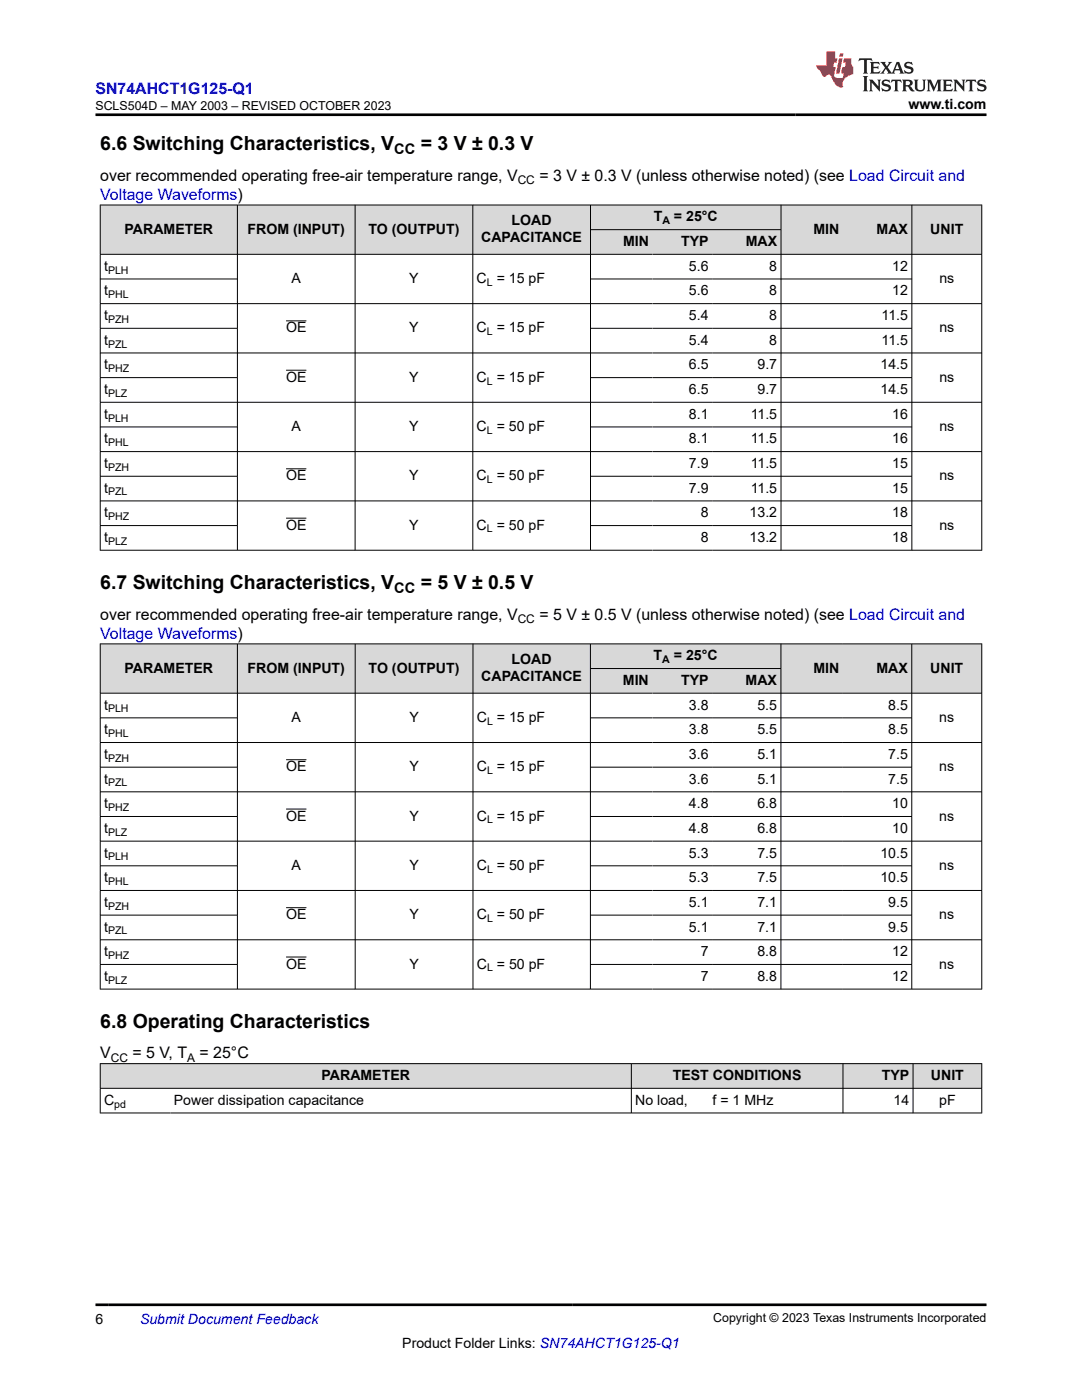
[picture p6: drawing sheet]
<svg xmlns="http://www.w3.org/2000/svg" width="216mm" height="279mm" viewBox="0 0 216 279" stroke-linecap="round" stroke-linejoin="round" font-family="sans-serif">
<g fill="#d8d8d8">
<path d="M20 40.9h175.9v4.9h-175.9z" fill-rule="evenodd"/>
<path d="M20.1 41h27.2v9.7h-27.2z" fill-rule="evenodd"/>
<path d="M47.4 41h23.4v9.7h-23.4z" fill-rule="evenodd"/>
<path d="M70.9 41h23.4v9.7h-23.4z" fill-rule="evenodd"/>
<path d="M94.4 41h23.4v9.7h-23.4z" fill-rule="evenodd"/>
<path d="M117.9 41h37.9v4.8h-37.9z" fill-rule="evenodd"/>
<path d="M155.9 41h12.3v9.7h-12.3z" fill-rule="evenodd"/>
<path d="M168.2 41h13.7v9.7h-13.7z" fill-rule="evenodd"/>
<path d="M182 41h13.8v9.7h-13.8z" fill-rule="evenodd"/>
<path d="M117.9 45.9h12.3v4.8h-12.3z" fill-rule="evenodd"/>
<path d="M130.2 45.9h11.9v4.8h-11.9z" fill-rule="evenodd"/>
<path d="M142.1 45.9h13.7v4.8h-13.7z" fill-rule="evenodd"/>
</g>
<g fill="none" stroke="#000" stroke-width=".2">
<path d="M19.9 40.9h176.1M19.9 50.8h176.1M19.9 55.7h27.5M20 40.9v69M47.4 40.9v69M70.9 40.9v69M94.3 40.9v69M117.8 40.9v69M117.8 45.8h38.1M117.8 55.7h64.2M155.8 40.9v69M181.9 40.9v69"/>
<path d="M195.9 40.9v69M19.9 65.5h27.5M19.9 75.4h27.5M57.1 64h4.1M57.1 73.9h4.1M117.8 65.5h64.2M117.8 75.4h64.2M196 60.6h-176.1M196 70.4h-176.1M19.9 85.2h27.5M19.9 95h27.5M19.9 100h176.1"/>
<path d="M57.1 93.6h4.1M117.8 85.2h64.2M117.8 95h64.2M196 80.3h-176.1M196 90.1h-176.1M19.9 104.9h27.5M57.1 103.4h4.1M117.8 104.9h64.2M196 109.8h-176.1"/>
</g>
<g fill="#d8d8d8">
<path d="M20 128.5h175.9v4.9h-175.9z" fill-rule="evenodd"/>
<path d="M20.1 128.6h27.2v9.7h-27.2z" fill-rule="evenodd"/>
<path d="M47.4 128.6h23.4v9.7h-23.4z" fill-rule="evenodd"/>
<path d="M70.9 128.6h23.4v9.7h-23.4z" fill-rule="evenodd"/>
<path d="M94.4 128.6h23.3v9.7h-23.3z" fill-rule="evenodd"/>
<path d="M117.9 128.6h37.9v4.8h-37.9z" fill-rule="evenodd"/>
<path d="M155.9 128.6h12.3v9.7h-12.3z" fill-rule="evenodd"/>
<path d="M168.2 128.6h13.7v9.7h-13.7z" fill-rule="evenodd"/>
<path d="M182 128.6h13.8v9.7h-13.8z" fill-rule="evenodd"/>
<path d="M117.9 133.5h12.3v4.8h-12.3z" fill-rule="evenodd"/>
<path d="M130.2 133.5h11.9v4.8h-11.9z" fill-rule="evenodd"/>
<path d="M142.1 133.5h13.7v4.8h-13.7z" fill-rule="evenodd"/>
</g>
<g fill="none" stroke="#000" stroke-width=".2">
<path d="M19.9 128.5h176.1M19.9 138.3h176.1M20 128.4v69.1M47.4 128.4v69.1M70.9 128.4v69.1M94.4 128.4v69.1M117.8 128.4v69.1M117.8 133.4h38.1M155.8 128.4v69.1M181.9 128.4v69.1M195.9 128.4v69.1M19.9 143.3h27.5"/>
<path d="M19.9 153.1h27.5M19.9 158h176.1M57.1 151.6h4.1M117.8 143.3h64.2M117.8 153.1h64.2M196 148.2h-176.1M19.9 162.9h27.5M19.9 167.9h176.1M19.9 172.8h27.5M57.1 161.5h4.1M117.8 162.9h64.2M117.8 172.8h64.2"/>
<path d="M196 177.7h-176.1M19.9 182.6h27.5M19.9 192.5h27.5M57.1 181.2h4.1M57.1 191h4.1M117.8 182.6h64.2M117.8 192.5h64.2M196 187.6h-176.1M196 197.4h-176.1"/>
</g>
<g fill="#d8d8d8">
<path d="M20 212.3h175.9v4.9h-175.9z" fill-rule="evenodd"/>
<path d="M20.1 212.3h105.8v4.8h-105.8z" fill-rule="evenodd"/>
<path d="M126 212.3h42.1v4.8h-42.1z" fill-rule="evenodd"/>
<path d="M168.3 212.3h13.8v4.8h-13.8z" fill-rule="evenodd"/>
<path d="M182.3 212.3h13.5v4.8h-13.5z" fill-rule="evenodd"/>
</g>
<path d="M19.9 212.3h176.1M19.9 217.2h176.1M20 212.2v10M126 212.2v10M168.2 212.2v10M182.2 212.2v10M195.9 212.2v10M19.9 222.1h176.1" fill="none" stroke="#000" stroke-width=".2"/>
<path d="M171.5 11.6l-.2 .6 .5-.2h.6v.1v2.2l-.2 .4h1l-.2-.4v-2.2v-.1h.5l.6 .2-.2-.6zM173.6 12.4l.2 .3v1.6l-.2 .4h1.9l.1-.6a1.08 1.08 0 0 1-1.3 .2v-.7h.6l.4 .2v-.7l-.4 .2h-.6v-.5l.2-.2a1 1 0 0 1 1 .3l-.1-.5zM175.7 12.4l.9 1.1-1 1.2h.9l-.2-.2 .5-.8 .4 .8-.2 .2h1.6l-.2-.2 .2-.5h.9l.1 .5-.1 .2h.9l-.2-.4-.8-1.9h-.5l-.9 2.1-.9-1.1 .9-1h-.8l.2 .2-.4 .6-.4-.6 .2-.2zM179 12.8l.4 1h-.7zM180.7 12.5a.65 .65 0 0 0-.2 .7 .65 .65 0 0 0 .6 .5l.6 .1 .1 .3a.79 .79 0 0 1-.7 .4 .79 .79 0 0 1-.7-.5l.1 .7 .2-.1a.93 .93 0 0 0 1.1 0 .93 .93 0 0 0 .4-.9 1.46 1.46 0 0 0-1.2-.6l-.1-.3a1.09 1.09 0 0 1 1.2 .2l-.2-.6-.1 .1-.5-.2zM172.2 15.2l.2 .4v2.2l-.2 .4h1l-.2-.4v-2.2l.2-.4zM173.4 15.9l.2 .4v1.5l-.2 .4h.8l-.3-.4 .1-1.3 1.6 1.8v-2l.2-.4h-.7l.1 .2 .1 1.1-1.2-1.3zM176.2 16a.65 .65 0 0 0-.2 .8 .65 .65 0 0 0 .6 .4l.6 .2 .1 .2a.79 .79 0 0 1-.7 .4 .79 .79 0 0 1-.7-.5l.1 .7 .2-.1a.93 .93 0 0 0 1.1 .1 .93 .93 0 0 0 .4-1 1.46 1.46 0 0 0-1.2-.5l-.1-.4a1.09 1.09 0 0 1 1.2 .2l-.1-.6-.2 .1-.5-.1zM177.9 15.9l-.1 .6a.63 .63 0 0 1 .8-.3v1.6l-.3 .4h1l-.2-.4v-1.6a.66 .66 0 0 1 .8 .3l-.1-.6zM180 15.9l.2 .4v1.5l-.2 .4h1l-.2-.2-.1-.7h.5l.1 .2a.79 .79 0 0 0 1.2 .6l-1-.9a.61 .61 0 0 0 .6-.6 .61 .61 0 0 0-.5-.7zM180.8 16.2h.1a.47 .47 0 0 1 .5 .1 .47 .47 0 0 1 .1 .5l-.1 .1-.7 .1zM182.3 15.9l.2 .2a2.27 2.27 0 0 0 .4 2 1.04 1.04 0 0 0 1.7-.7v-1.3l.2-.2h-.8l.2 .4v1.1a.6 .6 0 0 1-.6 .6 .6 .6 0 0 1-.6-.6v-1.1l.3-.4zM184.9 15.9l.2 .4v1.5l-.2 .4h.8l-.3-.4v-1.4l.9 1.9 .9-1.9v1.4l-.3 .4h1l-.2-.4v-1.5l.2-.4h-.8l-.7 1.5-.6-1.5zM188.1 15.9l.2 .4v1.5l-.2 .4h1.9l.1-.6a1.09 1.09 0 0 1-1.3 .2v-.7h.6l.4 .2v-.6l-.4 .2h-.6v-.6l.2-.1a1.01 1.01 0 0 1 1 .3l-.1-.6zM190.2 15.9l.3 .4v1.5l-.3 .4h.8l-.2-.4v-1.3l1.6 1.8v-2l.2-.4h-.7l.2 .2v1.1l-1.2-1.3zM192.8 15.9l-.1 .6a.63 .63 0 0 1 .8-.3v1.6l-.3 .4h1l-.2-.4v-1.6a.66 .66 0 0 1 .8 .3l-.1-.6zM195.2 16a.65 .65 0 0 0-.2 .8 .65 .65 0 0 0 .6 .4l.6 .2 .2 .2a.79 .79 0 0 1-.7 .4 .79 .79 0 0 1-.7-.5l.1 .7 .2-.1a.93 .93 0 0 0 1 .1 .93 .93 0 0 0 .5-1 1.46 1.46 0 0 0-1.3-.5v-.4a1.09 1.09 0 0 1 1.2 .2l-.2-.6-.2 .1-.5-.1z" fill="#231f20"/>
<path d="M164.9 10.3v2.7h-2l.1 .4 .8 1a.95 .95 0 0 0 1 .9 .59 .59 0 0 1 .5-.4 .59 .59 0 0 1 .5 .3l.4 .8a1.59 1.59 0 0 0 2.1 1.4 1.61 1.61 0 0 1 1-2.3l1-.3-.1-1.5a1.59 1.59 0 0 1-.3-1.7h-1.5l-.2 .9h.6l-.2 .9h-.5l-.2 .9v.3l.4 .1-.1 .9h-.7a.73 .73 0 0 1-1-.7l.3-1.5h-.5l.1-.9h.5l.2-.9h-.5v-1.3zM167.4 11.6l-.6 3.1h.7l.6-3.1zM167.6 10.7l-.1 .6h.7l.1-.6z" fill="#ed1c24"/>
<path d="M19.1 22.9h177.8M19.1 260.4h177.8" fill="none" stroke="#000" stroke-width=".53"/>
<g font-size="3.9">
<text x="20" y="29.9">6.6 Switching Characteristics, V</text>
<text x="83.9" y="29.9">= 3 V ± 0.3 V</text>
<text x="20" y="117.5">6.7 Switching Characteristics, V</text>
<text x="83.9" y="117.5">= 5 V ± 0.5 V</text>
<text x="20" y="205.1">6.8 Operating Characteristics</text>
</g>
<g font-size="3.2" fill="#00f">
<text x="19.1" y="18.7">SN74AHCT1G125-Q1</text>
<text x="20" y="39.9">Voltage Waveforms)</text>
<text x="20" y="127.4">Voltage Waveforms)</text>
</g>
<g font-size="3.2">
<text x="20" y="36.1">over recommended operating free-air temperature range, V</text>
<text x="107.6" y="36.1">= 3 V ± 0.3 V (unless otherwise noted) (see Load Circuit and</text>
<text x="20" y="123.6">over recommended operating free-air temperature range, V</text>
<text x="107.6" y="123.6">= 5 V ± 0.5 V (unless otherwise noted) (see Load Circuit and</text>
<text x="20" y="211.2">V</text>
<text x="26.4" y="211.2">= 5 V, T</text>
<text x="39.8" y="211.2">= 25°C</text>
</g>
<g font-size="2.9">
<text x="78.7" y="30.7">CC</text>
<text x="78.7" y="118.3">CC</text>
</g>
<g font-size="2.8">
<text x="181.3" y="21.8">www.ti.com</text>
<text x="24.9" y="46.6">PARAMETER</text>
<text x="49.4" y="46.6">FROM (INPUT)</text>
<text x="73.5" y="46.6">TO (OUTPUT)</text>
<text x="102.1" y="45">LOAD</text>
<text x="130.4" y="44.2">T</text>
<text x="134.5" y="44.2">= 25°C</text>
<text x="162.3" y="46.6">MIN</text>
<text x="174.9" y="46.6">MAX</text>
<text x="185.6" y="46.6">UNIT</text>
<text x="96" y="48.3">CAPACITANCE</text>
<text x="124.3" y="49.1">MIN</text>
<text x="135.9" y="49.1">TYP</text>
<text x="148.8" y="49.1">MAX</text>
<text x="20.8" y="54">t</text>
<text x="20.8" y="59">t</text>
<text x="58.2" y="56.5">A</text>
<text x="81.7" y="56.5">Y</text>
<text x="95.1" y="56.5">C = 15 pF</text>
<text x="137.5" y="54">5.6</text>
<text x="137.5" y="59">5.6</text>
<text x="153.5" y="54">8</text>
<text x="153.5" y="59">8</text>
<text x="178" y="54">12</text>
<text x="178" y="59">12</text>
<text x="187.4" y="56.5">ns</text>
<text x="20.8" y="63.9">t</text>
<text x="137.5" y="63.9">5.4</text>
<text x="153.5" y="63.9">8</text>
<text x="175.9" y="63.9">11.5</text>
<text x="20.8" y="68.8">t</text>
<text x="57.1" y="66.3">OE</text>
<text x="81.7" y="66.3">Y</text>
<text x="95.1" y="66.3">C = 15 pF</text>
<text x="137.5" y="68.8">5.4</text>
<text x="153.5" y="68.8">8</text>
<text x="175.9" y="68.8">11.5</text>
<text x="187.4" y="66.3">ns</text>
<text x="20.8" y="73.7">t</text>
<text x="57.1" y="76.2">OE</text>
<text x="81.7" y="76.2">Y</text>
<text x="95.1" y="76.2">C = 15 pF</text>
<text x="137.5" y="73.7">6.5</text>
<text x="151.2" y="73.7">9.7</text>
<text x="175.7" y="73.7">14.5</text>
<text x="187.4" y="76.2">ns</text>
<text x="20.8" y="78.6">t</text>
<text x="20.8" y="83.6">t</text>
<text x="137.5" y="78.6">6.5</text>
<text x="137.5" y="83.6">8.1</text>
<text x="149.8" y="83.6">11.5</text>
<text x="151.2" y="78.6">9.7</text>
<text x="175.7" y="78.6">14.5</text>
<text x="178" y="83.6">16</text>
<text x="20.8" y="88.5">t</text>
<text x="58.2" y="86">A</text>
<text x="81.7" y="86">Y</text>
<text x="95.1" y="86">C = 50 pF</text>
<text x="137.5" y="88.5">8.1</text>
<text x="149.8" y="88.5">11.5</text>
<text x="178" y="88.5">16</text>
<text x="187.4" y="86">ns</text>
<text x="20.8" y="93.4">t</text>
<text x="57.1" y="95.9">OE</text>
<text x="81.7" y="95.9">Y</text>
<text x="95.1" y="95.9">C = 50 pF</text>
<text x="137.5" y="93.4">7.9</text>
<text x="149.8" y="93.4">11.5</text>
<text x="178" y="93.4">15</text>
<text x="187.4" y="95.9">ns</text>
<text x="20.8" y="98.3">t</text>
<text x="137.5" y="98.3">7.9</text>
<text x="149.8" y="98.3">11.5</text>
<text x="178" y="98.3">15</text>
<text x="20.8" y="103.2">t</text>
<text x="57.1" y="105.7">OE</text>
<text x="81.7" y="105.7">Y</text>
<text x="95.1" y="105.7">C = 50 pF</text>
<text x="139.8" y="103.2">8</text>
<text x="149.6" y="103.2">13.2</text>
<text x="178" y="103.2">18</text>
<text x="187.4" y="105.7">ns</text>
<text x="20.8" y="108.2">t</text>
<text x="139.8" y="108.2">8</text>
<text x="149.6" y="108.2">13.2</text>
<text x="178" y="108.2">18</text>
<text x="130.4" y="131.8">T</text>
<text x="134.5" y="131.8">= 25°C</text>
<text x="24.9" y="134.2">PARAMETER</text>
<text x="49.4" y="134.2">FROM (INPUT)</text>
<text x="73.6" y="134.2">TO (OUTPUT)</text>
<text x="96" y="135.9">CAPACITANCE</text>
<text x="102.1" y="132.5">LOAD</text>
<text x="124.3" y="136.7">MIN</text>
<text x="135.9" y="136.7">TYP</text>
<text x="148.8" y="136.7">MAX</text>
<text x="162.3" y="134.2">MIN</text>
<text x="174.9" y="134.2">MAX</text>
<text x="185.6" y="134.2">UNIT</text>
<text x="20.8" y="141.6">t</text>
<text x="137.5" y="141.6">3.8</text>
<text x="151.1" y="141.6">5.5</text>
<text x="177.2" y="141.6">8.5</text>
<text x="20.8" y="146.5">t</text>
<text x="58.2" y="144.1">A</text>
<text x="81.7" y="144.1">Y</text>
<text x="95.1" y="144.1">C = 15 pF</text>
<text x="137.5" y="146.5">3.8</text>
<text x="151.1" y="146.5">5.5</text>
<text x="177.2" y="146.5">8.5</text>
<text x="187.4" y="144.1">ns</text>
<text x="20.8" y="151.5">t</text>
<text x="57.1" y="153.9">OE</text>
<text x="81.7" y="153.9">Y</text>
<text x="95.1" y="153.9">C = 15 pF</text>
<text x="137.5" y="151.5">3.6</text>
<text x="151.1" y="151.5">5.1</text>
<text x="177.2" y="151.5">7.5</text>
<text x="187.4" y="153.9">ns</text>
<text x="20.8" y="156.4">t</text>
<text x="20.8" y="161.3">t</text>
<text x="137.5" y="156.4">3.6</text>
<text x="137.5" y="161.3">4.8</text>
<text x="151.1" y="156.4">5.1</text>
<text x="151.1" y="161.3">6.8</text>
<text x="177.2" y="156.4">7.5</text>
<text x="178" y="161.3">10</text>
<text x="20.8" y="166.2">t</text>
<text x="57.1" y="163.8">OE</text>
<text x="81.7" y="163.8">Y</text>
<text x="95.1" y="163.8">C = 15 pF</text>
<text x="137.5" y="166.2">4.8</text>
<text x="151.1" y="166.2">6.8</text>
<text x="178" y="166.2">10</text>
<text x="187.4" y="163.8">ns</text>
<text x="20.8" y="171.1">t</text>
<text x="58.2" y="173.6">A</text>
<text x="81.7" y="173.6">Y</text>
<text x="95.1" y="173.6">C = 50 pF</text>
<text x="137.5" y="171.1">5.3</text>
<text x="151.1" y="171.1">7.5</text>
<text x="175.7" y="171.1">10.5</text>
<text x="187.4" y="173.6">ns</text>
<text x="20.8" y="176.1">t</text>
<text x="137.5" y="176.1">5.3</text>
<text x="151.1" y="176.1">7.5</text>
<text x="175.7" y="176.1">10.5</text>
<text x="20.8" y="181">t</text>
<text x="20.8" y="185.9">t</text>
<text x="57.1" y="183.4">OE</text>
<text x="81.7" y="183.4">Y</text>
<text x="95.1" y="183.4">C = 50 pF</text>
<text x="137.5" y="181">5.1</text>
<text x="137.5" y="185.9">5.1</text>
<text x="151.1" y="181">7.1</text>
<text x="151.1" y="185.9">7.1</text>
<text x="177.2" y="181">9.5</text>
<text x="177.2" y="185.9">9.5</text>
<text x="187.4" y="183.4">ns</text>
<text x="20.8" y="190.8">t</text>
<text x="139.8" y="190.8">7</text>
<text x="151.1" y="190.8">8.8</text>
<text x="178" y="190.8">12</text>
<text x="20.8" y="195.7">t</text>
<text x="57.1" y="193.3">OE</text>
<text x="81.7" y="193.3">Y</text>
<text x="95.1" y="193.3">C = 50 pF</text>
<text x="139.8" y="195.7">7</text>
<text x="151.1" y="195.7">8.8</text>
<text x="178" y="195.7">12</text>
<text x="187.4" y="193.3">ns</text>
<text x="64.2" y="215.5">PARAMETER</text>
<text x="134.2" y="215.5">TEST CONDITIONS</text>
<text x="175.9" y="215.5">TYP</text>
<text x="185.8" y="215.5">UNIT</text>
<text x="20.8" y="220.5">C</text>
<text x="34.7" y="220.5">Power dissipation capacitance</text>
<text x="126.7" y="220.5">No load,</text>
<text x="142.2" y="220.5">f = 1 MHz</text>
<text x="178.3" y="220.5">14</text>
<text x="187.4" y="220.5">pF</text>
<text x="19.1" y="264.2">6</text>
<text x="80.3" y="269">Product Folder Links: SN74AHCT1G125-Q1</text>
</g>
<text font-size="2.8" fill="#00f" x="27.9" y="264.2">Submit Document Feedback</text>
<g font-size="2.5">
<text x="19.1" y="21.9">SCLS504D – MAY 2003 – REVISED OCTOBER 2023</text>
<text x="142.3" y="263.9">Copyright © 2023 Texas Instruments Incorporated</text>
</g>
<g font-size="2.4">
<text x="103.3" y="36.7">CC</text>
<text x="103.3" y="124.3">CC</text>
<text x="22.1" y="211.9">CC</text>
<text x="37.4" y="211.9">A</text>
</g>
<g font-size="2.1">
<text x="132.2" y="44.8">A</text>
<text x="21.6" y="54.6">PLH</text>
<text x="21.6" y="59.5">PHL</text>
<text x="97.1" y="57.1">L</text>
<text x="21.6" y="64.4">PZH</text>
<text x="21.6" y="69.4">PZL</text>
<text x="97.1" y="66.9">L</text>
<text x="21.6" y="74.3">PHZ</text>
<text x="97.1" y="76.7">L</text>
<text x="21.6" y="79.2">PLZ</text>
<text x="21.6" y="84.1">PLH</text>
<text x="21.6" y="89">PHL</text>
<text x="97.1" y="86.6">L</text>
<text x="21.6" y="94">PZH</text>
<text x="21.6" y="98.9">PZL</text>
<text x="97.1" y="96.4">L</text>
<text x="21.6" y="103.8">PHZ</text>
<text x="97.1" y="106.3">L</text>
<text x="21.6" y="108.7">PLZ</text>
<text x="132.2" y="132.3">A</text>
<text x="21.6" y="142.2">PLH</text>
<text x="21.6" y="147.1">PHL</text>
<text x="97.2" y="144.6">L</text>
<text x="21.6" y="152">PZH</text>
<text x="97.2" y="154.5">L</text>
<text x="21.6" y="156.9">PZL</text>
<text x="21.6" y="161.9">PHZ</text>
<text x="21.6" y="166.8">PLZ</text>
<text x="97.2" y="164.3">L</text>
<text x="21.6" y="171.7">PLH</text>
<text x="21.6" y="176.6">PHL</text>
<text x="97.2" y="174.2">L</text>
<text x="21.6" y="181.5">PZH</text>
<text x="97.2" y="184">L</text>
<text x="21.6" y="186.5">PZL</text>
<text x="21.6" y="191.4">PHZ</text>
<text x="21.6" y="196.3">PLZ</text>
<text x="97.2" y="193.9">L</text>
<text x="22.8" y="221">pd</text>
</g>
</svg>
